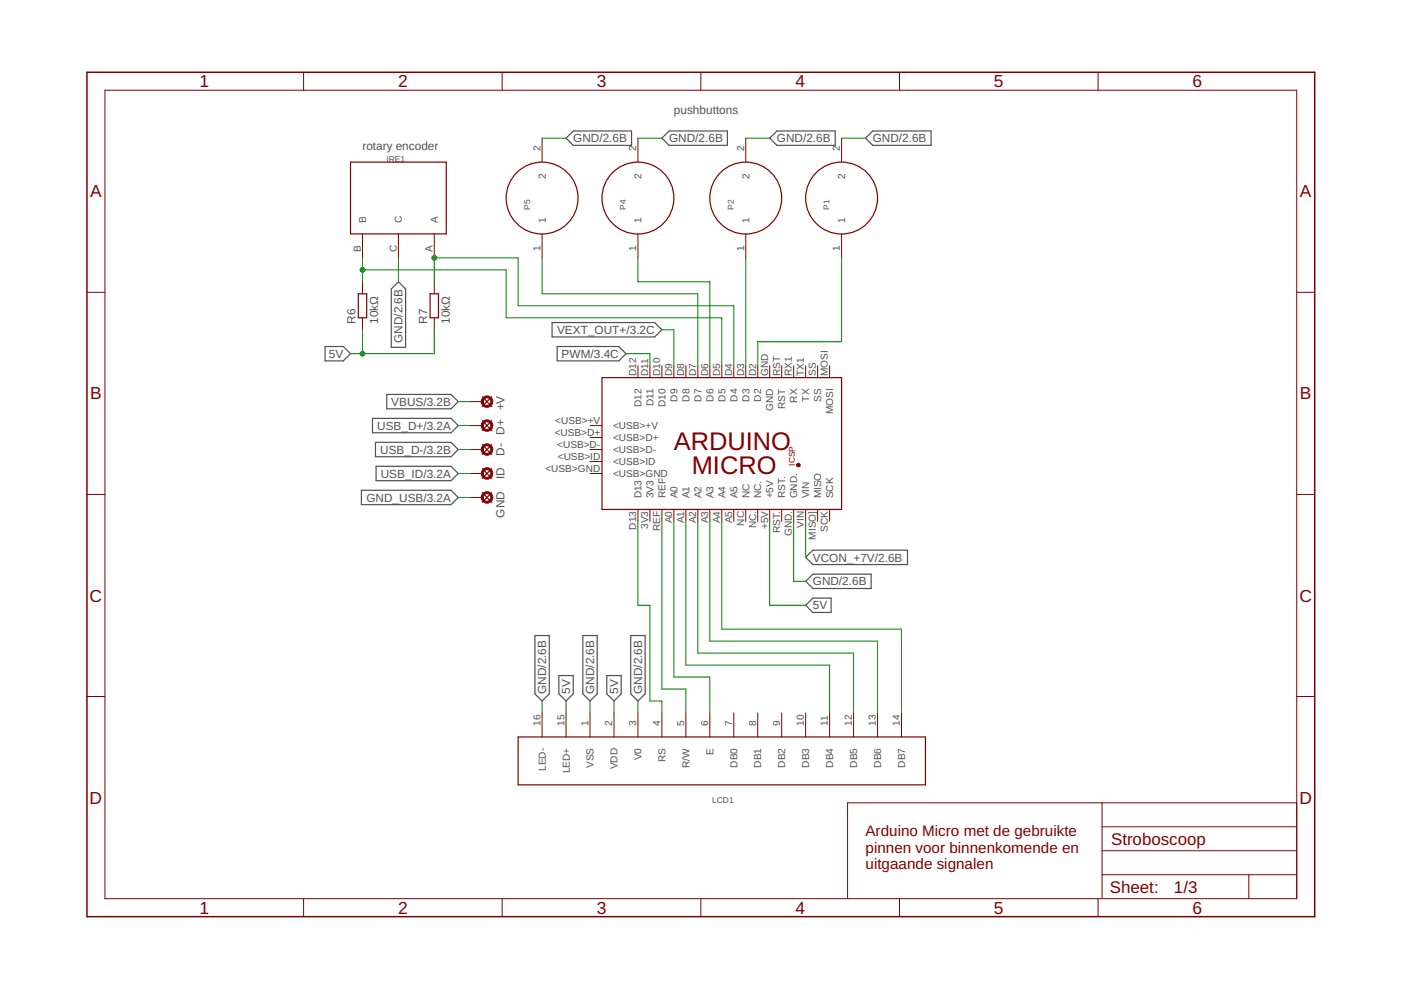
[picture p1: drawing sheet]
<svg xmlns="http://www.w3.org/2000/svg" width="297mm" height="210mm" viewBox="0 0 297 210" stroke-linecap="round" stroke-linejoin="round" font-family="sans-serif">
<g fill="none" stroke="#505050" stroke-width=".25">
<path d="M121.5 27.8h12.4v3h-12.4l-1.5-1.5zM141.9 27.8h12.3v3h-12.3l-1.6-1.5zM163.2 29.3l1.5-1.5h12.4v3h-12.4zM185 27.8h12.4v3h-12.4l-1.5-1.5zM84.5 59.8l1.5 1.5v12.3h-3v-12.3zM68.9 73.5h3.9l1.5 1.5-1.5 1.5h-3.9zM117.1 68.4h21.7l1.5 1.5-1.5 1.5h-21.7zM118.1 73.5h13.1l1.5 1.5-1.5 1.5h-13.1zM79 88.7h16.6l1.6 1.5-1.6 1.6h-16.6zM79.6 93.8h16l1.6 1.5-1.6 1.5h-16zM79.7 98.9h15.9l1.6 1.5-1.6 1.5h-15.9zM82 83.6h13.6l1.6 1.6-1.6 1.5h-13.6z"/>
<path d="M76.6 103.9h19l1.6 1.6-1.6 1.5h-19zM170.8 118.2l1.5-1.6h20.1v3.1h-20.1zM113.4 134.7h3.1v12.4l-1.6 1.5-1.5-1.5zM123.6 134.7h3v12.4l-1.5 1.5-1.5-1.5zM133.7 134.7h3.1v12.4l-1.5 1.5-1.6-1.5zM170.8 123.3l1.5-1.6h12.4v3.1h-12.4zM170.8 128.3l1.5-1.5h3.9v3.1h-3.9zM118.5 143.2h3v3.9l-1.5 1.5-1.5-1.5zM128.7 143.2h3v3.9l-1.5 1.5-1.5-1.5z"/>
</g>
<g fill="none" stroke="#800000" stroke-width=".25">
<path d="M74.3 34.4h20.3v15.2h-20.3zM76 62.3h1.7v5.1h-1.7zM91.2 62.3h1.8v5.1h-1.8zM102.2 84.1l2.1 2.1M102.2 89.2l2.1 2M102.2 94.3l2.1 2M102.2 99.4l2.1 2M104.3 84.1l-2.1 2.1M104.3 89.2l-2.1 2M104.3 94.3l-2.1 2M104.3 99.4l-2.1 2M127.6 80.1h50.8v27.9h-50.8z"/>
<path d="M102.2 104.5l2.1 2M104.3 104.5l-2.1 2M109.9 156.3h86.3v10.1h-86.3z"/>
<circle cx="114.9" cy="42" r="7.6"/>
<circle cx="135.3" cy="42" r="7.6"/>
<circle cx="158.1" cy="42" r="7.6"/>
<circle cx="178.4" cy="42" r="7.6"/>
</g>
<g fill="#800000" stroke="#800000" stroke-width=".21">
<path d="M169 98.4a.38 .38 0 0 1 .6-.1 .38 .38 0 0 1-.2 .7 .38 .38 0 0 1-.5-.4l.4-.1 .1 .1-.1 .1-.4-.1z" fill-rule="evenodd"/>
<path d="M102.5 84.2a1.22 1.22 0 0 1 1.8 .4 1.22 1.22 0 0 1-.8 1.8 1.22 1.22 0 0 1-1.5-1.2h.4a.81 .81 0 0 1 1.2-.8 .81 .81 0 0 1 .2 1.3 .81 .81 0 0 1-1.3-.3l-.1-.2h-.4z" fill-rule="evenodd"/>
<path d="M102.5 89.3a1.22 1.22 0 0 1 1.9 .4 1.22 1.22 0 0 1-.8 1.7 1.22 1.22 0 0 1-1.6-1.2h.4a.81 .81 0 0 1 1.2-.7 .81 .81 0 0 1 .2 1.3 .81 .81 0 0 1-1.3-.3l-.1-.3h-.4z" fill-rule="evenodd"/>
<path d="M102.5 94.4a1.22 1.22 0 0 1 1.9 .3 1.22 1.22 0 0 1-.8 1.8 1.22 1.22 0 0 1-1.6-1.2h.4a.81 .81 0 0 1 1.2-.8 .81 .81 0 0 1 .2 1.4 .81 .81 0 0 1-1.3-.4l-.1-.2h-.4z" fill-rule="evenodd"/>
<path d="M102.5 99.5a1.22 1.22 0 0 1 1.9 .3 1.22 1.22 0 0 1-.8 1.8 1.22 1.22 0 0 1-1.6-1.2h.4a.81 .81 0 0 1 1.2-.8 .81 .81 0 0 1 .2 1.4 .81 .81 0 0 1-1.3-.4l-.1-.2h-.4z" fill-rule="evenodd"/>
<path d="M102.5 104.5a1.22 1.22 0 0 1 1.9 .4 1.22 1.22 0 0 1-.8 1.8 1.22 1.22 0 0 1-1.6-1.2h.4a.81 .81 0 0 1 1.2-.8 .81 .81 0 0 1 .2 1.3 .81 .81 0 0 1-1.3-.3l-.1-.2h-.4z" fill-rule="evenodd"/>
</g>
<g fill="none" stroke="#800000" stroke-width=".21">
<path d="M22.2 19.1h252.7v171.4h-252.7zM64.4 15.3v3.8M106.5 15.3v3.8M148.6 15.3v3.8M190.7 15.3v3.8M232.8 15.3v3.8M114.9 29.3v5.1M135.3 29.3v5.1M158.1 29.3v5.1M178.4 29.3v5.1M76.9 49.6v5.1M76.9 59.8v2.5"/>
<path d="M84.5 49.6v5.1M92.1 49.6v5.1M92.1 59.8v2.5M114.9 49.6v5.1M135.3 49.6v5.1M158.1 49.6v5.1M178.4 49.6v5.1M18.4 62h3.8M76.9 67.4v2.5M92.1 67.4v2.5M135.3 77.5v2.6M137.8 77.5v2.6"/>
<path d="M140.3 77.5v2.6M142.9 77.5v2.6M145.4 77.5v2.6M148 77.5v2.6M150.5 77.5v2.6M153 77.5v2.6M155.6 77.5v2.6M158.1 77.5v2.6M160.7 77.5v2.6M163.2 77.5v2.6M165.7 77.5v2.6M168.3 77.5v2.6"/>
<path d="M170.8 77.5v2.6M173.4 77.5v2.6M175.9 77.5v2.6M274.9 62h3.8M99.7 95.3h2.5M99.7 90.2h2.5M99.7 85.2h2.5M125.1 95.3h2.5M125.1 92.8h2.5M125.1 90.2h2.5M125.1 97.9h2.5M18.4 104.8h3.8"/>
<path d="M99.7 100.4h2.5M99.7 105.5h2.5M125.1 100.4h2.5M135.3 108v2.6M137.8 108v2.6M140.3 108v2.6M142.9 108v2.6M145.4 108v2.6M148 108v2.6M150.5 108v2.6M153 108v2.6M155.6 108v2.6"/>
<path d="M158.1 108v2.6M160.7 108v2.6M163.2 108v2.6M165.7 108v2.6M168.3 108v2.6M170.8 108v2.6M173.4 108v2.6M175.9 108v2.6M274.9 104.8h3.8M18.4 147.7h3.8M114.9 151.2v5.1M120 151.2v5.1"/>
<path d="M125.1 151.2v5.1M130.2 151.2v5.1M135.3 151.2v5.1M140.3 151.2v5.1M145.4 151.2v5.1M150.5 151.2v5.1M155.6 151.2v5.1M160.7 151.2v5.1M165.7 151.2v5.1M170.8 151.2v5.1M175.9 151.2v5.1M181 151.2v5.1"/>
<path d="M186.1 151.2v5.1M191.1 151.2v5.1M274.9 147.7h3.8M233.7 170.2v20.3M233.7 175.3h41.2M274.9 170.2h-95.2v20.3M64.4 190.5v3.9M106.5 190.5v3.9M148.6 190.5v3.9M190.7 190.5v3.9M232.8 190.5v3.9M233.7 185.5h41.2"/>
<path d="M233.7 180.4h41.2M264.8 185.5v5"/>
</g>
<path d="M18.4 15.3h260.3v179.1h-260.3z" fill="none" stroke="#800000" stroke-width=".32"/>
<g fill="none" stroke="#008000" stroke-width=".21">
<path d="M114.9 29.3h5.1M135.3 29.3h5M158.1 29.3h5.1M178.4 29.3h5.1M76.9 57.2h30.4v10.2h45.7v10.1M76.9 54.7v5.1M84.5 54.7v5.1M92.1 59.8v-5.1h17.8v10.1h45.7v12.7M114.9 54.7v7.6h33.1v15.2M135.3 54.7v5.1h15.2v17.7M158.1 54.7v22.8M178.4 54.7v17.8h-17.7v5"/>
<path d="M76.9 69.9v5.1M92.1 69.9v5.1h-17.8M132.7 75h5.1v2.5M140.3 69.9h2.6v7.6M97.2 85.2h2.5M97.2 90.2h2.5M97.2 95.3h2.5M97.2 105.5h2.5M97.2 100.4h2.5M135.3 110.6v17.7h2.5v20.3h2.5v2.6M140.3 110.6v35.5h5.1v5.1M142.9 110.6v33h7.6v7.6"/>
<path d="M145.4 110.6v30.4h30.5v10.2M148 110.6v27.9h33v12.7M150.5 110.6v25.3h35.6v15.3M153 110.6v22.8h38.1v17.8M163.2 110.6v17.7h7.6M168.3 110.6v12.7h2.5M170.8 110.6v7.6M114.9 148.6v2.6M120 148.6v2.6M125.1 148.6v2.6M130.2 148.6v2.6M135.3 148.6v2.6"/>
</g>
<g fill="#008000" stroke="#008000" stroke-width=".21">
<circle cx="76.9" cy="57.2" r=".51"/>
<circle cx="92.1" cy="54.7" r=".51"/>
<circle cx="76.9" cy="75" r=".51"/>
</g>
<g font-size="5.4" fill="#800000">
<text x="142.8" y="95.3">ARDUINO</text>
<text x="146.7" y="100.4">MICRO</text>
</g>
<g font-size="3.7" fill="#800000">
<text x="42.3" y="18.5">1</text>
<text x="84.4" y="18.5">2</text>
<text x="126.5" y="18.5">3</text>
<text x="168.6" y="18.5">4</text>
<text x="210.7" y="18.5">5</text>
<text x="252.9" y="18.5">6</text>
<text x="19.1" y="41.8">A</text>
<text x="275.6" y="41.8">A</text>
<text x="19.1" y="84.7">B</text>
<text x="275.6" y="84.7">B</text>
<text x="19" y="127.6">C</text>
<text x="275.5" y="127.6">C</text>
<text x="19" y="170.4">D</text>
<text x="275.5" y="170.4">D</text>
<text x="42.3" y="193.7">1</text>
<text x="84.4" y="193.7">2</text>
<text x="126.5" y="193.7">3</text>
<text x="168.6" y="193.7">4</text>
<text x="210.7" y="193.7">5</text>
<text x="252.9" y="193.7">6</text>
</g>
<g font-size="3.6" fill="#800000">
<text x="235.6" y="179.1">Stroboscoop</text>
<text x="235.3" y="189.4">Sheet:</text>
<text x="248.9" y="189.3">1/3</text>
</g>
<g font-size="3.2" fill="#800000">
<text x="183.5" y="177.3">Arduino Micro met de gebruikte</text>
<text x="183.5" y="180.8">pinnen voor binnenkomende en</text>
<text x="183.5" y="184.2">uitgaande signalen</text>
</g>
<g font-size="2.5" fill="#505050">
<text x="142.9" y="24.2">pushbuttons</text>
<text x="76.8" y="31.8">rotary encoder</text>
<text x="121.5" y="30.2">GND/2.6B</text>
<text x="141.9" y="30.2">GND/2.6B</text>
<text x="164.7" y="30.2">GND/2.6B</text>
<text x="185" y="30.2">GND/2.6B</text>
<text x="75.3" y="68.6" transform="rotate(-90 75.3 68.6)">R6</text>
<text x="80.1" y="68.6" transform="rotate(-90 80.1 68.6)">10kΩ</text>
<text x="90.6" y="68.6" transform="rotate(-90 90.6 68.6)">R7</text>
<text x="95.4" y="68.6" transform="rotate(-90 95.4 68.6)">10kΩ</text>
<text x="118.1" y="70.8">VEXT_OUT+/3.2C</text>
<text x="69.7" y="75.9">5V</text>
<text x="85.4" y="72.7" transform="rotate(-90 85.4 72.7)">GND/2.6B</text>
<text x="119" y="75.9">PWM/3.4C</text>
<text x="83" y="86">VBUS/3.2B</text>
<text x="106.9" y="87" transform="rotate(-90 106.9 87)">+V</text>
<text x="80" y="91.1">USB_D+/3.2A</text>
<text x="106.9" y="92.2" transform="rotate(-90 106.9 92.2)">D+</text>
<text x="80.6" y="96.2">USB_D-/3.2B</text>
<text x="80.7" y="101.3">USB_ID/3.2A</text>
<text x="106.9" y="101.6" transform="rotate(-90 106.9 101.6)">ID</text>
<text x="106.9" y="96.7" transform="rotate(-90 106.9 96.7)">D-</text>
<text x="77.7" y="106.4">GND_USB/3.2A</text>
<text x="106.9" y="109.7" transform="rotate(-90 106.9 109.7)">GND</text>
<text x="172.3" y="119.1">VCON_+7V/2.6B</text>
<text x="172.3" y="124.1">GND/2.6B</text>
<text x="172.3" y="129.2">5V</text>
<text x="115.8" y="147.1" transform="rotate(-90 115.8 147.1)">GND/2.6B</text>
<text x="120.9" y="147.1" transform="rotate(-90 120.9 147.1)">5V</text>
<text x="126" y="147.1" transform="rotate(-90 126 147.1)">GND/2.6B</text>
<text x="131.1" y="147.1" transform="rotate(-90 131.1 147.1)">5V</text>
<text x="136.1" y="147.1" transform="rotate(-90 136.1 147.1)">GND/2.6B</text>
</g>
<g font-size="2.1" fill="#505050">
<text x="114.6" y="32" transform="rotate(-90 114.6 32)">2</text>
<text x="134.9" y="32" transform="rotate(-90 134.9 32)">2</text>
<text x="157.8" y="32" transform="rotate(-90 157.8 32)">2</text>
<text x="178.1" y="32" transform="rotate(-90 178.1 32)">2</text>
<text x="115.7" y="37.9" transform="rotate(-90 115.7 37.9)">2</text>
<text x="136" y="37.9" transform="rotate(-90 136 37.9)">2</text>
<text x="158.9" y="37.9" transform="rotate(-90 158.9 37.9)">2</text>
<text x="179.2" y="37.9" transform="rotate(-90 179.2 37.9)">2</text>
<text x="77.6" y="47.3" transform="rotate(-90 77.6 47.3)">B</text>
<text x="85.2" y="47.3" transform="rotate(-90 85.2 47.3)">C</text>
<text x="92.8" y="47.3" transform="rotate(-90 92.8 47.3)">A</text>
<text x="115.7" y="47.3" transform="rotate(-90 115.7 47.3)">1</text>
<text x="136" y="47.3" transform="rotate(-90 136 47.3)">1</text>
<text x="158.9" y="47.3" transform="rotate(-90 158.9 47.3)">1</text>
<text x="179.2" y="47.3" transform="rotate(-90 179.2 47.3)">1</text>
<text x="76.5" y="53.4" transform="rotate(-90 76.5 53.4)">B</text>
<text x="84.1" y="53.5" transform="rotate(-90 84.1 53.5)">C</text>
<text x="91.7" y="53.4" transform="rotate(-90 91.7 53.4)">A</text>
<text x="114.6" y="53.1" transform="rotate(-90 114.6 53.1)">1</text>
<text x="134.9" y="53.1" transform="rotate(-90 134.9 53.1)">1</text>
<text x="157.8" y="53.1" transform="rotate(-90 157.8 53.1)">1</text>
<text x="178.1" y="53.1" transform="rotate(-90 178.1 53.1)">1</text>
<text x="134.9" y="79.7" transform="rotate(-90 134.9 79.7)">D12</text>
<text x="137.4" y="79.7" transform="rotate(-90 137.4 79.7)">D11</text>
<text x="140" y="79.7" transform="rotate(-90 140 79.7)">D10</text>
<text x="142.5" y="79.7" transform="rotate(-90 142.5 79.7)">D9</text>
<text x="145.1" y="79.7" transform="rotate(-90 145.1 79.7)">D8</text>
<text x="147.6" y="79.7" transform="rotate(-90 147.6 79.7)">D7</text>
<text x="150.1" y="79.7" transform="rotate(-90 150.1 79.7)">D6</text>
<text x="152.7" y="79.7" transform="rotate(-90 152.7 79.7)">D5</text>
<text x="155.2" y="79.7" transform="rotate(-90 155.2 79.7)">D4</text>
<text x="157.8" y="79.7" transform="rotate(-90 157.8 79.7)">D3</text>
<text x="160.3" y="79.7" transform="rotate(-90 160.3 79.7)">D2</text>
<text x="162.8" y="79.7" transform="rotate(-90 162.8 79.7)">GND</text>
<text x="165.4" y="79.7" transform="rotate(-90 165.4 79.7)">RST</text>
<text x="167.9" y="79.7" transform="rotate(-90 167.9 79.7)">RX1</text>
<text x="170.5" y="79.7" transform="rotate(-90 170.5 79.7)">TX1</text>
<text x="173" y="79.7" transform="rotate(-90 173 79.7)">SS</text>
<text x="175.5" y="79.7" transform="rotate(-90 175.5 79.7)">MOSI</text>
<text x="117.7" y="89.9">&lt;USB&gt;+V</text>
<text x="136" y="86.3" transform="rotate(-90 136 86.3)">D12</text>
<text x="138.6" y="86.2" transform="rotate(-90 138.6 86.2)">D11</text>
<text x="141.1" y="86.3" transform="rotate(-90 141.1 86.3)">D10</text>
<text x="143.6" y="85.1" transform="rotate(-90 143.6 85.1)">D9</text>
<text x="146.2" y="85.1" transform="rotate(-90 146.2 85.1)">D8</text>
<text x="148.7" y="85.1" transform="rotate(-90 148.7 85.1)">D7</text>
<text x="151.3" y="85.1" transform="rotate(-90 151.3 85.1)">D6</text>
<text x="153.8" y="85.1" transform="rotate(-90 153.8 85.1)">D5</text>
<text x="156.3" y="85.1" transform="rotate(-90 156.3 85.1)">D4</text>
<text x="158.9" y="85.1" transform="rotate(-90 158.9 85.1)">D3</text>
<text x="161.4" y="85.1" transform="rotate(-90 161.4 85.1)">D2</text>
<text x="164" y="87.2" transform="rotate(-90 164 87.2)">GND</text>
<text x="166.5" y="86.7" transform="rotate(-90 166.5 86.7)">RST</text>
<text x="169" y="85.4" transform="rotate(-90 169 85.4)">RX</text>
<text x="171.6" y="85.1" transform="rotate(-90 171.6 85.1)">TX</text>
<text x="174.1" y="85.2" transform="rotate(-90 174.1 85.2)">SS</text>
<text x="176.7" y="87.9" transform="rotate(-90 176.7 87.9)">MOSI</text>
<text x="117.6" y="92.4">&lt;USB&gt;D+</text>
<text x="118.1" y="95">&lt;USB&gt;D-</text>
<text x="130" y="93.5">&lt;USB&gt;D+</text>
<text x="130" y="91">&lt;USB&gt;+V</text>
<text x="115.6" y="100">&lt;USB&gt;GND</text>
<text x="118.3" y="97.5">&lt;USB&gt;ID</text>
<text x="130" y="101.2">&lt;USB&gt;GND</text>
<text x="130" y="96.1">&lt;USB&gt;D-</text>
<text x="130" y="98.6">&lt;USB&gt;ID</text>
<text x="136" y="105.7" transform="rotate(-90 136 105.7)">D13</text>
<text x="138.6" y="105.7" transform="rotate(-90 138.6 105.7)">3V3</text>
<text x="141.1" y="105.7" transform="rotate(-90 141.1 105.7)">REF</text>
<text x="143.6" y="105.7" transform="rotate(-90 143.6 105.7)">A0</text>
<text x="146.2" y="105.7" transform="rotate(-90 146.2 105.7)">A1</text>
<text x="148.7" y="105.7" transform="rotate(-90 148.7 105.7)">A2</text>
<text x="151.3" y="105.7" transform="rotate(-90 151.3 105.7)">A3</text>
<text x="153.8" y="105.7" transform="rotate(-90 153.8 105.7)">A4</text>
<text x="156.3" y="105.7" transform="rotate(-90 156.3 105.7)">A5</text>
<text x="158.9" y="105.7" transform="rotate(-90 158.9 105.7)">NC</text>
<text x="161.4" y="105.7" transform="rotate(-90 161.4 105.7)">NC.</text>
<text x="164" y="105.7" transform="rotate(-90 164 105.7)">+5V</text>
<text x="166.5" y="105.7" transform="rotate(-90 166.5 105.7)">RST.</text>
<text x="169" y="105.7" transform="rotate(-90 169 105.7)">GND.</text>
<text x="171.6" y="105.7" transform="rotate(-90 171.6 105.7)">VIN</text>
<text x="174.1" y="105.7" transform="rotate(-90 174.1 105.7)">MISO</text>
<text x="176.7" y="105.7" transform="rotate(-90 176.7 105.7)">SCK</text>
<text x="134.9" y="112.3" transform="rotate(-90 134.9 112.3)">D13</text>
<text x="137.4" y="112.2" transform="rotate(-90 137.4 112.2)">3V3</text>
<text x="140" y="112.6" transform="rotate(-90 140 112.6)">REF</text>
<text x="142.5" y="111" transform="rotate(-90 142.5 111)">A0</text>
<text x="145.1" y="111" transform="rotate(-90 145.1 111)">A1</text>
<text x="147.6" y="111" transform="rotate(-90 147.6 111)">A2</text>
<text x="150.1" y="111" transform="rotate(-90 150.1 111)">A3</text>
<text x="152.7" y="111" transform="rotate(-90 152.7 111)">A4</text>
<text x="155.2" y="111" transform="rotate(-90 155.2 111)">A5</text>
<text x="157.8" y="111.5" transform="rotate(-90 157.8 111.5)">NC</text>
<text x="160.3" y="112" transform="rotate(-90 160.3 112)">NC.</text>
<text x="162.8" y="112.2" transform="rotate(-90 162.8 112.2)">+5V</text>
<text x="165.4" y="113" transform="rotate(-90 165.4 113)">RST.</text>
<text x="167.9" y="113.7" transform="rotate(-90 167.9 113.7)">GND.</text>
<text x="170.5" y="111.9" transform="rotate(-90 170.5 111.9)">VIN</text>
<text x="175.5" y="112.7" transform="rotate(-90 175.5 112.7)">SCK</text>
<text x="173" y="114.4" transform="rotate(-90 173 114.4)">MISO]</text>
<text x="114.6" y="153.9" transform="rotate(-90 114.6 153.9)">16</text>
<text x="119.7" y="153.9" transform="rotate(-90 119.7 153.9)">15</text>
<text x="124.7" y="153.9" transform="rotate(-90 124.7 153.9)">1</text>
<text x="129.8" y="153.9" transform="rotate(-90 129.8 153.9)">2</text>
<text x="134.9" y="153.9" transform="rotate(-90 134.9 153.9)">3</text>
<text x="140" y="153.9" transform="rotate(-90 140 153.9)">4</text>
<text x="145.1" y="153.9" transform="rotate(-90 145.1 153.9)">5</text>
<text x="150.1" y="153.9" transform="rotate(-90 150.1 153.9)">6</text>
<text x="155.2" y="153.9" transform="rotate(-90 155.2 153.9)">7</text>
<text x="160.3" y="153.9" transform="rotate(-90 160.3 153.9)">8</text>
<text x="165.4" y="153.9" transform="rotate(-90 165.4 153.9)">9</text>
<text x="170.5" y="153.9" transform="rotate(-90 170.5 153.9)">10</text>
<text x="175.5" y="153.9" transform="rotate(-90 175.5 153.9)">11</text>
<text x="180.6" y="153.9" transform="rotate(-90 180.6 153.9)">12</text>
<text x="185.7" y="153.9" transform="rotate(-90 185.7 153.9)">13</text>
<text x="190.8" y="153.9" transform="rotate(-90 190.8 153.9)">14</text>
<text x="136" y="161.2" transform="rotate(-90 136 161.2)">V0</text>
<text x="141.1" y="161.6" transform="rotate(-90 141.1 161.6)">RS</text>
<text x="151.3" y="160" transform="rotate(-90 151.3 160)">E</text>
<text x="115.7" y="163.5" transform="rotate(-90 115.7 163.5)">LED-</text>
<text x="120.8" y="164" transform="rotate(-90 120.8 164)">LED+</text>
<text x="125.9" y="162.8" transform="rotate(-90 125.9 162.8)">VSS</text>
<text x="130.9" y="163.1" transform="rotate(-90 130.9 163.1)">VDD</text>
<text x="146.2" y="162.9" transform="rotate(-90 146.2 162.9)">R/W</text>
<text x="156.3" y="162.7" transform="rotate(-90 156.3 162.7)">DB0</text>
<text x="161.4" y="162.7" transform="rotate(-90 161.4 162.7)">DB1</text>
<text x="166.5" y="162.7" transform="rotate(-90 166.5 162.7)">DB2</text>
<text x="171.6" y="162.7" transform="rotate(-90 171.6 162.7)">DB3</text>
<text x="176.7" y="162.7" transform="rotate(-90 176.7 162.7)">DB4</text>
<text x="181.7" y="162.7" transform="rotate(-90 181.7 162.7)">DB5</text>
<text x="186.8" y="162.7" transform="rotate(-90 186.8 162.7)">DB6</text>
<text x="191.9" y="162.7" transform="rotate(-90 191.9 162.7)">DB7</text>
</g>
<g font-size="1.8" fill="#505050">
<text x="81.9" y="34.4">IRE1</text>
<text x="112.4" y="44.5" transform="rotate(-90 112.4 44.5)">P5</text>
<text x="132.7" y="44.5" transform="rotate(-90 132.7 44.5)">P4</text>
<text x="155.6" y="44.5" transform="rotate(-90 155.6 44.5)">P2</text>
<text x="175.9" y="44.5" transform="rotate(-90 175.9 44.5)">P1</text>
<text x="151" y="170.2">LCD1</text>
</g>
<text font-size="1.8" fill="#800000" x="168.6" y="98.7" transform="rotate(-90 168.6 98.7)">ICSP</text>
</svg>
